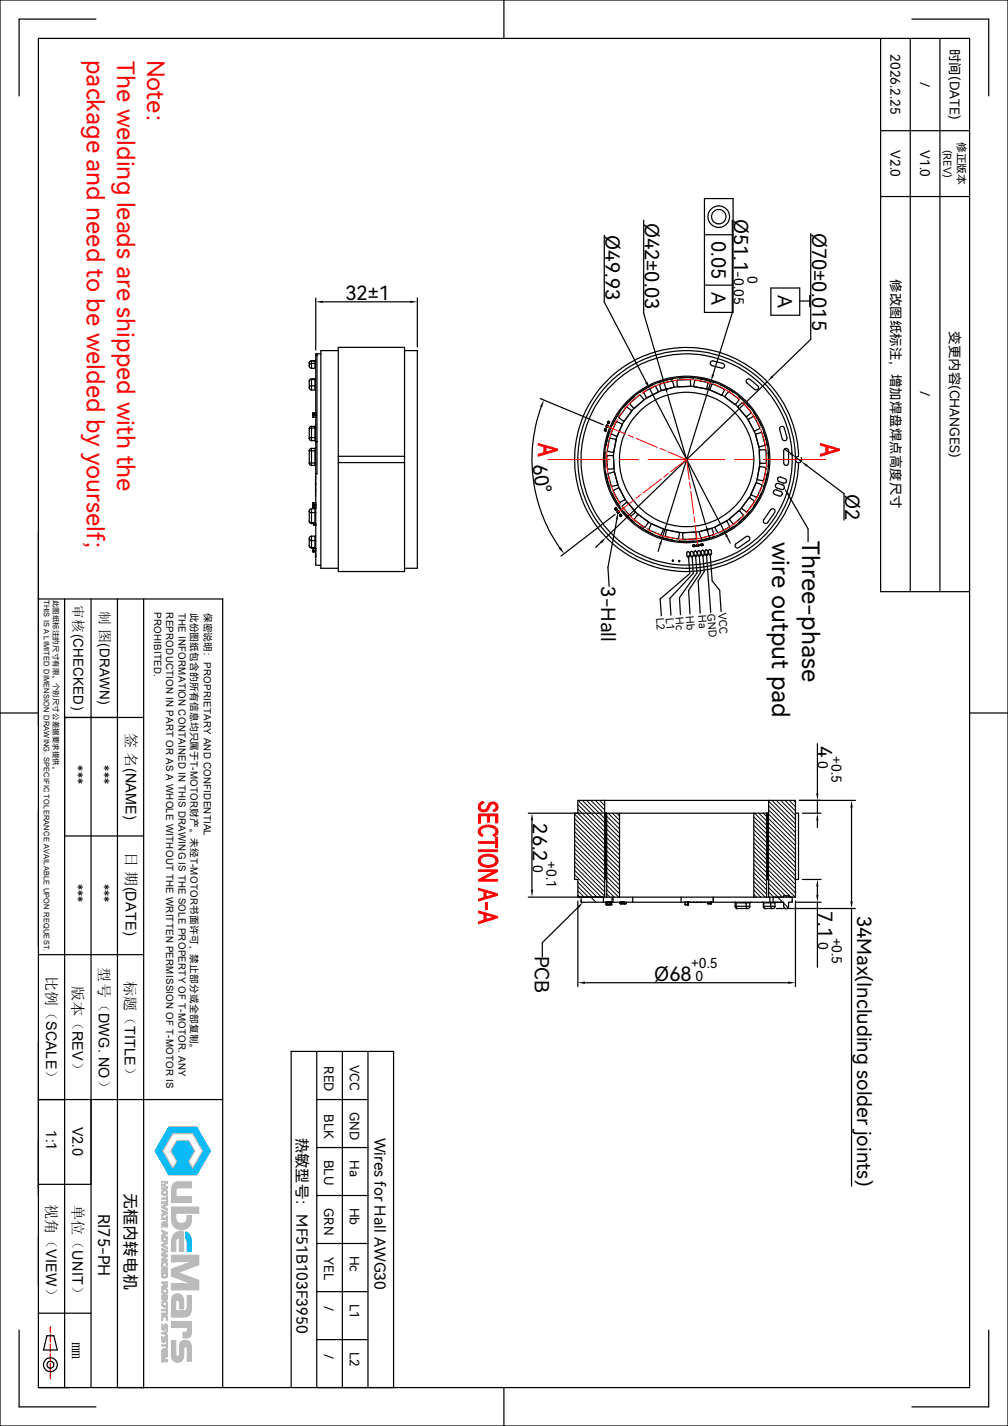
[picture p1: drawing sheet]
<svg xmlns="http://www.w3.org/2000/svg" width="210mm" height="297mm" viewBox="0 0 210 297" stroke-linecap="round" stroke-linejoin="round" font-family="sans-serif">
<g fill="none" stroke="#000" stroke-width=".25">
<path d="M0 0h210v297h-210zM8 8h194v281h-194zM20 4h-16v16M105 0v8M190 4h16v16M8 124.8h38.4v164.2M13.5 124.8v164.2M19 124.8v164.2M24.5 124.8v164.2M29.9 124.8v164.3M0 148.5h8M13.5 149.4h16.4"/>
<path d="M202 148.5h8M13.5 174.1h16.4M8 198.8h21.9M8 229h38.4M8 246.7h11M4 277v16h16M8 273.5h11M9.8 278.2h1.4l.7 3h-2.8zM206 277v16h-16M105 289v8"/>
<circle cx="10.5" cy="284.3" r=".73"/>
<circle cx="10.5" cy="284.3" r="1.44"/>
</g>
<path d="M10.5 276.4v1.1M10.5 277.9v1.6M10.5 280v1.6M10.5 281.9v1.6M10.5 283.9v1.6M10.5 285.9v1.2" fill="none" stroke="#f00" stroke-width=".25"/>
<path d="M35.7 261.5v.9a.32 .32 0 0 0 .1 .4 .32 .32 0 0 0 .4 0l4-.1-4.5 1.7v1.1a.34 .34 0 0 0 .4 .4l4 1.6-3.3-.1a.95 .95 0 0 0-1.1 .1v.7a.38 .38 0 0 0 .1 .5 .38 .38 0 0 0 .5-.1h4.5a.36 .36 0 0 0 .4 .1 .36 .36 0 0 0 .2-.3v-1.2a.48 .48 0 0 0 0-.5 .48 .48 0 0 0-.5-.2l-3.9-1.5 3.8-1.3a.55 .55 0 0 0 .6-.8v-1a.33 .33 0 0 0-.1-.5 .33 .33 0 0 0-.4 .1zM35.7 251.4v2.3a2.13 2.13 0 0 0 2.3 2.4 2.13 2.13 0 0 0 1.9-2.7v-.2h-.9v.2a1.2 1.2 0 0 1-1.1 1.4 1.2 1.2 0 0 1-1.3-1.3v-.8h4.8v-1.3zM36.2 269.7l-.3 .5-.2 .6v3.5h2.7l.6-.1 .5-.3 .4-1.1v-3h-.9v2.1a.82 .82 0 0 1-.6 1.1h-1.4a.33 .33 0 0 1-.4 0 .33 .33 0 0 1 0-.5v-1a.49 .49 0 0 1 .4-.7 .49 .49 0 0 1 .4 .8v1h.9l-.1-1.8a1.26 1.26 0 0 0-.6-1.2 1.26 1.26 0 0 0-1.4 .1zM35.7 279.2v3.2a1.31 1.31 0 0 0 1.6 1.3 1.31 1.31 0 0 0 1-1.8v-.8a.42 .42 0 0 1 .3-.6 .42 .42 0 0 1 .4 .5v1.9a.38 .38 0 0 0 0 .4 .38 .38 0 0 0 .3 .2h.2a.33 .33 0 0 0 .4-.1 .33 .33 0 0 0 0-.4v-2.1a1.32 1.32 0 0 0-.7-1.6 1.32 1.32 0 0 0-1.7 .4l-.1 2.5a.43 .43 0 0 1-.6 .3 .43 .43 0 0 1-.2-.7v-1.9a.38 .38 0 0 0 .1-.4 .38 .38 0 0 0-.4-.3zM36.3 246.4l-.4 .4-.1 .7-.1 2.4a.33 .33 0 0 0 0 .4 .33 .33 0 0 0 .4 .1h3.8v-1.2h-2.7a.36 .36 0 0 1-.5 0 .36 .36 0 0 1 0-.4v-.6a.75 .75 0 0 1 .3-.8 .75 .75 0 0 1 .8 0h1.4a.38 .38 0 0 0 .5 0 .38 .38 0 0 0 .2-.3v-.9h-3zM35.7 275.3v1.2h2.9a.37 .37 0 0 1 .5 .1 .37 .37 0 0 1 0 .4v.1a.66 .66 0 0 1-1 .4v.6a.39 .39 0 0 0 .1 .6 .39 .39 0 0 0 .5 0 1.12 1.12 0 0 0 1.2-1.6v-1.3a.41 .41 0 0 0 0-.5 .41 .41 0 0 0-.6 0zM36.5 256.8l-.3 .4-.4 1-.1 2.4h.9v-1.5a.85 .85 0 0 1 .7-1.2l.1 2.7h.5a.38 .38 0 0 0 .4-.2 .38 .38 0 0 0-.1-.4v-3.5h-.9z" fill-rule="evenodd" fill="#bababa"/>
<path d="M35.8 251.4h5.6v1.3h-4.7a1.91 1.91 0 0 0 .3 1.9 1.25 1.25 0 0 0 1.4 .1 1.25 1.25 0 0 0 .6-1.2v-.3h.9v.3a2.1 2.1 0 0 1-2 2.6 2.16 2.16 0 0 1-2.2-2.6zM36.1 246.6l.4-.3 .5-.1h2.9v1.2h-2.3a.76 .76 0 0 0-.8 .2 .76 .76 0 0 0-.1 .9v.7h3.2v1.2h-4.2v-2.3l.1-.8z" fill="none" stroke="#bababa" stroke-width=".25"/>
<path d="M35.2 234.7l-2.6 4.5a.6 .6 0 0 0 0 1l2.2 3.9a.77 .77 0 0 0 1.2 .6h4.3a.7 .7 0 0 0 1-.6l2.2-3.8a.71 .71 0 0 0 0-1.2l-2.3-3.9a.59 .59 0 0 0-.9-.5zM36 236.1h3.5a.64 .64 0 0 1 .9 .5l1.8 3.1-2 3.6-.7-1a.49 .49 0 0 1 0-.8l1.1-1.8-1.3-2.2-2.5 .1-1.2 2.1 1 1.8a.46 .46 0 0 1 0 .8l-.6 1-1.7-2.9a.74 .74 0 0 1 0-1.3zM38.7 256.6v1.4l.3 .7v1.9h.9v-1.7a2.2 2.2 0 0 0-1.2-2.3z" fill-rule="evenodd" fill="#00bfff"/>
<path d="M35.2 234.8l5.8-.1 2.8 5-2.8 5h-5.8l-.3-.4-2.6-4.6zM38.7 256.6a2.46 2.46 0 0 1 1.2 2.9v1.1h-.9a6.1 6.1 0 0 0-.3-2.9z" fill="none" stroke="#00a5dd" stroke-width=".25"/>
<path d="M36 236.1h4.1l1.8 3.1a.62 .62 0 0 1 0 1l-1.8 3.1-.8-1.4 1.3-2.2-1.3-2.2h-2.5l-.6 1.1-.6 1.1 1.2 2.2-.8 1.4-1.8-3a.62 .62 0 0 1 0-1.1zM36.4 257a2.26 2.26 0 0 1 1.8-.5v4.1h-.8l-.1-2.7a1.04 1.04 0 0 0-.7 1.4v1.3h-.9v-1.3a3.5 3.5 0 0 1 .7-2.3zM35.7 279.2h.9v2a1.42 1.42 0 0 0 .3 1.3 .77 .77 0 0 0 .5-1.1v-1.1a1.25 1.25 0 0 1 1.5-1.1 1.25 1.25 0 0 1 1 1.6v2.7h-.9l-.1-2.9-.5-.1-.1 .6a3.8 3.8 0 0 1-.5 2.3 1.36 1.36 0 0 1-1.6 .1 1.36 1.36 0 0 1-.5-1.6zM35.7 261.5h5.7v1.9l-4.3 1.6 4.3 1.7v1.9h-5.7v-1.3l4.4 .2-4.4-1.7v-1.4l4.5-1.7-4.5 .1zM35.7 275.3h4.2v1.6a1.32 1.32 0 0 1-.3 1.4 1.32 1.32 0 0 1-1.5 .3v-1.1l.9-.1 .1-.9h-3.4zM36.1 269.9a1.26 1.26 0 0 1 1.5-.3 1.26 1.26 0 0 1 .6 1.4l.1 1.6h-.9v-1.3a.43 .43 0 0 0-.4-.5 .43 .43 0 0 0-.4 .4v1.8h1.8a.86 .86 0 0 0 .6-1.2v-2h.9v1.5a5.2 5.2 0 0 1-.4 2.6l-.4 .3-.7 .1h-2.6l-.1-1.9a4.4 4.4 0 0 1 .4-2.5z" fill="none" stroke="#bababa" stroke-width=".25"/>
<path d="M33.7 282.2v1.4h.8a.28 .28 0 0 0 .4-.1 .28 .28 0 0 0-.3-.4l-.6-.2 .5-.2a.26 .26 0 0 0 .4-.2 .26 .26 0 0 0-.2-.3zM33.7 246.1v.2h.9l-.6 .2a.28 .28 0 0 0-.3 .3 .28 .28 0 0 0 .3 .3l.6 .2h-.6a.19 .19 0 0 0-.2 0 .19 .19 0 0 0-.1 .2 .19 .19 0 0 0 .3 .1h.5a.28 .28 0 0 0 .4-.2 .28 .28 0 0 0-.3-.3l-.6-.3 .5-.2a.26 .26 0 0 0 .4-.2 .26 .26 0 0 0-.2-.3zM33.7 251.2v.3l1.2 .6v-.3l-.9-.4 .9-.4v-.3zM33.7 259.2v.3l1.2 .6v-.3l-.9-.4 .9-.4v-.3zM33.6 268.9a.65 .65 0 0 0 1.3 0 .65 .65 0 0 0-1.3 0zM33.9 268.9a.4 .4 0 0 1 .8 0 .4 .4 0 0 1-.8 0zM33.6 271.6a.7 .7 0 0 0 1.4 0 .7 .7 0 0 0-1.4 0zM33.9 271.6a.4 .4 0 0 1 .8 0 .4 .4 0 0 1-.8 0zM33.6 248.4a.65 .65 0 0 0 1.3 0 .65 .65 0 0 0-1.3 0zM33.9 248.3a.4 .4 0 0 1 .8 0 .4 .4 0 0 1-.8 0zM33.7 277.5v.3h.5l.7 .5v-.3l-.5-.3 .5-.3v-.4l-.7 .5zM33.7 252v.3a.37 .37 0 0 1 .3 .4 .37 .37 0 0 1-.3 .3l.1 .3 .7-.4a.3 .3 0 0 0 .4-.3 .3 .3 0 0 0-.4-.3zM34.2 252.5l.4 .1-.4 .2zM33.7 256.2v.3l.3 .1v.5l-.3 .1v.3l.8-.3a.28 .28 0 0 0 .4-.3 .28 .28 0 0 0-.3-.3zM34.2 256.7l.4 .2-.4 .1zM33.7 260v.3a.39 .39 0 0 1 .3 .4 .39 .39 0 0 1-.3 .4v.2l.9-.4a.25 .25 0 0 0 .3-.3 .25 .25 0 0 0-.3-.2zM34.2 260.5l.4 .1-.4 .2zM33.7 278.4v.5a.45 .45 0 0 0 .1 .6 .45 .45 0 0 0 .6 0 .45 .45 0 0 0 0-.6 .19 .19 0 0 1 .3-.2 .2 .2 0 0 1 0 .4v.5h.2v-.5a.41 .41 0 0 0-.1-.7 .41 .41 0 0 0-.6 .2v.4a.19 .19 0 0 1 0 .3 .19 .19 0 0 1-.3-.1 .19 .19 0 0 1 0-.2v-.6zM33.7 275.8v.6a.45 .45 0 0 0 .1 .6 .45 .45 0 0 0 .6 0 .45 .45 0 0 0 0-.6 .19 .19 0 0 1 .3-.2 .19 .19 0 0 1 0 .3v.5h.2v-.5a.41 .41 0 0 0-.1-.6 .41 .41 0 0 0-.6 .2v.1a.32 .32 0 0 1 0 .3 .32 .32 0 0 1-.2 .2l-.1-.9zM33.7 267v.3h.5v.3l-.5 .3v.4l.5-.4a.4 .4 0 0 0 .5 .3 .4 .4 0 0 0 .2-.6v-.6zM34.4 267.3h.3v.4l-.2 .2-.1-.1zM33.7 261.3v.3h.9l-.1 .1a.89 .89 0 0 0-.8 .9h.9a.18 .18 0 0 0 .3-.2 .17 .17 0 0 0-.3-.1h-.6l.2-.2a.67 .67 0 0 0 .7-.7zM33.7 280.1v.3h.6a.3 .3 0 0 1 .4 0 .3 .3 0 0 1 0 .4h.2v-1.1h-.2v.4zM33.7 272.7v.3h.6a.29 .29 0 0 1 .4 0 .29 .29 0 0 1 0 .4h.2v-1.1h-.2v.4zM33.7 253.7v.3h.6a.29 .29 0 0 1 .4 0 .29 .29 0 0 1 0 .4h.2v-1.2h-.2v.5zM33.7 249.5v.3h.6a.3 .3 0 0 1 .4 0 .3 .3 0 0 1 0 .4h.2v-1.1h-.2v.4zM33.7 265.1v.6a.64 .64 0 0 0 1 .4 .64 .64 0 0 0 .1-1zM33.9 265.3h.8v.4a.42 .42 0 0 1-.4 .2 .42 .42 0 0 1-.4-.2zM33.7 257.6v.3a.65 .65 0 0 0 .7 .8 .65 .65 0 0 0 .5-1v-.1zM33.9 257.9h.8v.3a.44 .44 0 0 1-.8 0zM34 254.5l-.3 .4v.7h.2v-.2a.43 .43 0 0 1 .3-.6v.8h.2v-.7a.2 .2 0 0 1 .3 0 .2 .2 0 0 1 0 .3v.4h.2v-.5a.61 .61 0 0 0-.3-.6 .61 .61 0 0 0-.6 0zM33.9 281l-.2 .3v.7h.2a.54 .54 0 0 1 .3-.8v.8h.2v-.5a.18 .18 0 0 1 .1-.2 .18 .18 0 0 1 .2 .1 .18 .18 0 0 1 0 .2v.4h.2v-.4a.61 .61 0 0 0-.3-.6 .61 .61 0 0 0-.7 0zM33.8 264l-.1 .9h.2a.48 .48 0 0 1 .3-.7v.7h.2v-.4a.18 .18 0 0 1 0-.3 .18 .18 0 0 1 .3 0 .18 .18 0 0 1 0 .3v.4h.2v-.3a.61 .61 0 0 0-.3-.7 .61 .61 0 0 0-.8 .1zM33.7 269.7v.5a.36 .36 0 0 0 .1 .5 .36 .36 0 0 0 .5-.1 .36 .36 0 0 0 .5 .1 .36 .36 0 0 0 .1-.5v-.5zM34.4 270h.3l-.1 .5-.2-.1zM33.9 270h.3l-.1 .5-.2-.1zM33.8 262.8l-.1 .9h.2v-.3a.39 .39 0 0 1 .4-.4 .39 .39 0 0 1 .4 .3v.4a.39 .39 0 0 0 .3-.3 .39 .39 0 0 0-.2-.4 .68 .68 0 0 0-1-.2zM33.8 274.2l-.1 .2a.39 .39 0 0 0 .2 .6v-.3a.43 .43 0 0 1 .6-.4 .43 .43 0 0 1 .2 .7 .39 .39 0 0 0 .2-.6 .66 .66 0 0 0-1.1-.2zM33.7 273.5v.4h.9a.21 .21 0 0 0 .3-.3 .21 .21 0 0 0-.4-.1zM33.7 250.3v.3h.9a.19 .19 0 0 0 .3-.1 .19 .19 0 0 0-.1-.2 .19 .19 0 0 0-.3 0z" fill-rule="evenodd" fill="#bababa"/>
<g fill="none" stroke="#bababa" stroke-width=".25">
<path d="M33.7 249.5h1v-.4h.2v1.1h-.2v-.4h-1zM33.7 257.6h1.2a.7 .7 0 0 1-.2 .9 .7 .7 0 0 1-1-.2zM33.7 251.2l1.2-.5v.3l-.9 .4 .9 .4v.3l-1.2-.6zM33.7 259.2l1.2-.5v.3l-.9 .4 .9 .4v.3l-1.2-.6zM33.7 250.3h1.2v.3h-1.2zM33.7 246.1h1.2v.4l-.9 .3 .9 .3v.5h-1.2zM33.7 253.7h1v-.5h.2v1.2h-.2v-.4h-1zM33.7 252l1.2 .5v.3l-1.2 .5v-.3l.3-.1v-.5l-.3-.1zM33.7 256.2l1.2 .5v.3l-1.2 .5v-.2l.3-.2v-.4l-.3-.2zM33.8 254.6a.69 .69 0 0 1 .9 .1 .69 .69 0 0 1 .1 .9h-.1l-.1-.7-.2-.1v.8h-.2v-.8a.61 .61 0 0 0-.3 .8h-.2zM33.9 257.9h.8v.4l-.7 .1zM34.2 252.5l.4 .1-.4 .2z"/>
<path d="M34.2 256.7l.4 .2-.4 .1zM33.7 265.1h1.2a.7 .7 0 0 1-.2 1 .7 .7 0 0 1-1-.2zM33.7 269.7h1.2l-.1 1-.3 .1-.2-.2-.1 .2h-.4zM33.7 277.6a1.31 1.31 0 0 0 1.2-.6v.4l-.5 .3 .5 .3v.3a1.31 1.31 0 0 0-1.2-.5zM33.7 260.1l1.2 .4v.3l-1.2 .5v-.3l.3-.1v-.4l-.3-.2zM33.7 261.3h1.2v.4l-.9 .6h.9v.3h-1.2v-.4l.9-.6h-.9zM33.7 273.5h1.2v.4h-1.2zM33.7 275.8a.48 .48 0 0 1 .2 .8l.2 .1 .1-.3a.38 .38 0 0 1 .1-.5 .38 .38 0 0 1 .6 .2v.9h-.2l-.1-.9-.2 .1-.1 .8a.41 .41 0 0 1-.4 0 .41 .41 0 0 1-.2-.4zM33.7 278.4l.2 .1a.58 .58 0 0 0 .2 .8l.1-.3a.38 .38 0 0 1 .1-.6 .38 .38 0 0 1 .6 .3v.9h-.2v-.8l-.1-.1-.2 .1a.53 .53 0 0 1-.5 .8l-.2-.3zM33.7 272.7h1v-.4h.2v1.1h-.2v-.4h-1zM33.7 267h1.2a1.15 1.15 0 0 1-.4 1.2h-.2l-.1-.3-.5 .4v-.4l.5-.3v-.3h-.5zM33.8 262.8a.65 .65 0 0 1 .9 0 .65 .65 0 0 1 .1 .9h-.1l-.1-.6-.5-.1-.2 .2v.5h-.2z"/>
<path d="M33.8 264a.68 .68 0 0 1 .9 0 .68 .68 0 0 1 .1 .9h-.1l-.2-.7-.1 .7h-.2v-.7l-.3 .2v.5h-.2zM33.8 274.2a.65 .65 0 0 1 .9-.1 .65 .65 0 0 1 .1 .9h-.1l-.1-.6-.2-.1-.5 .1v.6h-.2zM33.9 270h.3v.5h-.2zM33.9 265.3h.8v.5l-.7 .1zM34.2 260.5l.4 .1-.4 .2zM34.4 270h.3l-.1 .5h-.2zM34.4 267.3h.3l-.2 .6-.1-.2zM33.7 282.2h1.2v.4l-.9 .3 .9 .3v.4h-1.2v-.2h.9l-.9-.4v-.3l.9-.3h-.9zM33.7 280.1h1v-.4h.2v1.1h-.2v-.4h-1zM33.8 281.1a.68 .68 0 0 1 .9 0 .68 .68 0 0 1 .1 .9h-.1l-.1-.7-.2-.1v.8h-.2l-.1-.8-.2 .3v.5h-.2z"/>
<circle cx="34.3" cy="248.3" r=".39"/>
<circle cx="34.3" cy="248.4" r=".62"/>
<circle cx="34.3" cy="271.6" r=".39"/>
<circle cx="34.3" cy="268.9" r=".39"/>
<circle cx="34.3" cy="269" r=".63"/>
<circle cx="34.3" cy="271.6" r=".63"/>
</g>
<g fill="none" stroke="#000" stroke-width=".25">
<path d="M183.5 8v115.2h18.5M189.7 8v115.2M195.8 8v115.2M183.5 27.2h18.5M125.9 49v13.9l8.8 16.7M134.1 45.8v19.4l4.6 15.6M146.8 41.4h5.9v23.7h-5.9zM146.8 48.9h5.9M146.8 59.4h5.9M152.6 45.8v19.4l-4.1 12.8M160.6 60h6v5.7h-6zM168.9 48.7v22l-8 7.7"/>
<path d="M183.5 40.9h18.5M64.4 79.4v1.5l.2 .2 .3 .1M64.4 79.4h.1M64.9 78.9l-.3 .1-.2 .4M64.9 75.1l-.5 .4v.8l.5 .4M64.9 78.9h.7M64.9 76.7h.7M64.9 75.1h.7M64.9 75.1v1.6M64.9 78.9v2.3M65.6 76.7l.2 .1M65.6 75.1v1.6"/>
<path d="M65.6 78.9v2.3M65.8 78.8l-.2 .1M65.8 75l-.2 .1M65.8 78.9l-.1 .1h-1l-.3 .4M65.8 75.6l-.1 .1h-1l-.3 .5M65.8 75.1l-.2 .1M65.8 62.1v10.8M65.8 74h.2M66 73.7v25h-.2M66.8 73.7h-1v44h1M67.3 62.9h18.2M70.5 72.3h13.8v46.7h-13.8z"/>
<path d="M70.5 73h-3.7v45.4h3.7M84.3 73h2.7v45.4h-2.7M87 62.1v10.1M126.8 79a23.3 23.3 0 0 1 25.1-4.9 23.3 23.3 0 0 1 14.5 20.9 .66 .66 0 0 0-.7 .7 .66 .66 0 0 0 .7 .7 23.3 23.3 0 0 1-32.7 20.7 23.3 23.3 0 0 1-6.9-38.1zM140.2 78.8l-3.1 .9M141.2 79.2l2.5-.1 .1 .1 .1 1.1-.2 .2-2.5 .1-.1-.2v-1zM141.5 78.7h3.2M144.7 79.2h.2l2.5 .5-.1 1.2-.2 .1-2.4-.4-.2-.3zM145.3 78.8l1.6 .3 2 .6M145.9 78.8l2.9 .9M148.1 75.3l.4-.2 2.1 .6a.5 .5 0 0 1 .4 .6 .5 .5 0 0 1-.7 .4l-2.1-.6-.2-.5zM148.1 79.4l-10.1 32.6"/>
<path d="M148.8 79.7h.2M155.5 79.1l.4-.2 .3 .1 1.7 1.3a.5 .5 0 0 1 0 .7 .5 .5 0 0 1-.7 .1l-1.6-1.4-.2-.2zM159.9 79.5l-33.6 32.4M166.6 62.7h2.1M168.7 61.6v2.3M64.4 89.3v2.1l.2 .3 .3 .1M64.4 93.9h1.4M64.4 96.4h1.4M64.4 89.3h.1M64.9 93.4l-.5 .4v2.8l.2 .2 .3 .1M64.9 88.8l-.4 .2-.1 .3M64.9 96.9h.7"/>
<path d="M64.9 93.4h.7M64.9 91.8h.7M64.9 88.8h.7M64.9 81.2h.7M64.9 88.8v3M64.9 93.4v3.5M65.2 86.3h.6M65.2 86.4h.6M65.2 86.1h.6M65.6 96.9l.2 .2M65.6 91.8l.2 .1M65.6 81.2l.2 .2"/>
<path d="M65.6 88.8v3M65.6 93.4v3.5M65.7 86.3l.1 .1M65.7 86v.9M65.7 99.7h.1M65.8 93.3l-.2 .1M65.8 88.6l-.2 .2M65.8 91.1l-1.4 .2M65.8 89.1l-1.4 .2M65.8 80.3h-1.1l-.3 .4M65.8 91.9h.2M65.8 99.3v4"/>
<path d="M65.8 86h-.6v.9h.6M65.8 92h.2M70.5 95h13.8M70.5 96.4h13.8M112.6 83l13.1 5.5M112.8 84.7a32.3 32.3 0 0 0 3.8 29.4M125.9 89.7h.3M125.9 89.7h.1M126 94.1v3.2M126.1 89.4l-.2 .3M126.1 89.4h.1M126.1 89.3h.1"/>
<path d="M126.1 89.3l.2 .1M126.1 89.3v.1M126.1 89.4l.2 .1M126.2 98.6l.8 3M126.2 89.4h.1M126.2 89.7h.1M126.2 88.9l.3 .1M126.3 89.5l-.1 .2M126.3 88.9l.2 .1M126.3 89.4h.1M126.3 89.4v.1M126.4 88.6l-.1 .3"/>
<path d="M126.4 88.6h.1M126.4 88.6h.3M126.4 88.6l.2 .1M126.5 95l1.2-.1 .1 .1 .1 2.5-.1 .2h-1.1l-.2-.1zM126.5 89h.1M126.5 88.6h.1M126.6 88.1l.2 .1M126.6 88.7l-.1 .3M126.6 88.7l-.1 .2M126.6 88.6v.1M126.7 87.8l-.1 .3M126.7 98.7l1.1-.4 .3 .1 .6 2.4-.1 .2-1.2 .3z"/>
<path d="M126.7 88.2h.1M126.7 87.8h.1M126.7 87.8l.3 .1M126.8 88.2h.1M127 87.9l-.2 .3M127 87.9h.1M127 91.3l1.2 .2 .2 .2-.5 2.4-.2 .1-1.2-.3zM127 89.7l-.8 3.1M128.3 88l.3-.2 1 .6-1.1 2.4-1.2-.5zM129.1 85.8l-1.6 2.8M131.3 83.9l1.9-1.6h.2l.7 .9v.2l-1.9 1.6h-.2l-.7-.8zM131.5 85.7v-.3l-1-.6-1.6 2.1 1 .8 .2-.1"/>
<path d="M132.2 82.5l-2.3 2.3M134.2 81.6l2.2-1.2 .3 .2 .4 .8-.1 .3-2.2 1.1h-.1l-.5-.9zM135.3 80.9l15.5 29.5M135.9 80.2l-2.7 1.5M137.5 80.1l2.5-.8 .2 .2 .2 1.1-2.6 .7zM139.1 82.3l7.9 26.8M148.4 80.1l.2-.1 2.2 1 .1 .2-.5 1.1-2.5-1.1zM150.2 80.2l2.8 1.5M151.7 81.6h.2l2.1 1.5-.7 1.1h-.3l-2-1.5zM153.8 84.6l.8-.7h.2l1.6 1.9 .1 .2-.8 .7h-.3l-1.6-1.9zM154 82.5l2.2 2.3M156 87.3l1.1-.5 1.2 2.4-1.2 .5-1.2-2.2z"/>
<path d="M157 85.8l1.6 2.8M157.4 90.5l1.1-.4 .2 .1 .7 2.6-1.3 .2zM158.2 93.9l.1-.2h1.1l.2 .1 .1 2.6-.1 .1-1.3-.1zM158.2 97.4l.1-.2 1.1 .2 .2 .2-.5 2.4-1.2-.1-.1-.2M159.1 89.7l.8 3.1M159.9 98.6l-.8 3M160.1 94.1v3.2M162 99.7l.3-.3h.3l.9 .3a.46 .46 0 0 1 .3 .6M162 99.7l.1 .5 1.1 .4h.3l.3-.3M162 99.7h.1M162.7 88.9l.4-.1 .3 .3 .6 2a.51 .51 0 0 1-.4 .7 .51 .51 0 0 1-.6-.4l-.6-2zM163.4 93.5l1.3 .9"/>
<path d="M163.5 93.5l.5-.1 .3 .4v2.6a.51 .51 0 0 1-.5 .5 .51 .51 0 0 1-.5-.5v-2.5zM164.7 91.9a22 22 0 0 1-10.7 22.9 22 22 0 0 1-25.1-2.2M164.7 91.9a22 22 0 0 0-32.7-15.2 22 22 0 0 0-3.1 35.9M164.7 91.9h.1M165.9 95.3l1 .8M166.9 95.3l.1 .7-.3 .3-.3 .1M168.1 97l7.8 5.8v5.5M64.4 113.7l.2 .3 .3 .1M64.4 106.5l.2 .2 1.2 .1M64.4 108.5l.2 .3 1.2 .1M64.4 112.2l.2 .4 1.2 .1M64.4 113.7l.3 .3h1l.1 .2"/>
<path d="M64.4 113.7h.1M64.9 106l-.3 .1-.2 .3v2.3l.5 .4M64.9 111.7l-.3 .1-.2 .3v1.6M64.9 106h.7M64.9 109.1h.7M64.9 111.7h.7M64.9 114.1h.7M64.9 106v3.1M64.9 111.7v2.4M65.2 114.9h.5M65.2 114.6h.5M65.2 114.1v.8h.5"/>
<path d="M65.2 105.2h.6M65.2 105.3h.6M65.2 105.7h.6M65.5 114.1v.1M65.5 109.1v.3h.3M65.5 109.3h.1M65.5 114.2l.3 .1M65.5 109.4h.3h-.2M65.6 109.1l.2 .1M65.6 114.1l.2 .2M65.6 106v3.1M65.6 111.7v2.4"/>
<path d="M65.7 114.1l.1 .1M65.7 101h.1M65.7 102.4h.1M65.7 115.6h.1M65.7 114.5h.1M65.7 114.3l.1 1.7M65.7 115.8h.1M65.7 115.7h.1M65.7 115.9h.1M65.7 114.7h.1M65.7 116h.1M65.7 100.7h.1"/>
<path d="M65.7 102h.1M65.7 104.7v1.1M65.7 109.1v.3M65.7 102.1h.1M65.7 115.3h.1M65.7 109.3h.1M65.8 105.8l-.2 .2M65.8 111.5l-.2 .2M65.8 104.7h-.6v1.1h.6M125.2 112.9l-1.1 1.1M127.5 102.8l1.6 2.8M127.8 102.2l1.2-.6 1.2 2.5-1.2 .5-1.2-2.2z"/>
<path d="M128.1 106l.2 .2M128.1 107.1l-11.2 8.7M128.3 105.7l-.2 .3M128.3 106.2h.1M128.3 105.7v.1M128.3 105.7h.1M128.3 105.8l-.2 .2M128.3 105.8l.2 .2M128.3 105.8h.1M128.4 106.1v.1M128.5 106v.1M128.5 106.1l-.2 .1"/>
<path d="M128.5 106.1h.1M128.5 106l-.2 .2M128.5 106h.1M128.5 108.2l-1.8 10 .2 3.9M128.6 106.6l.2 .3M128.7 106.5h.1M128.8 106.5l.2 .2M128.8 106.4l-.2 .2M128.8 106.9h.1M128.8 106.4v.1M128.8 106.4h.1M128.8 106.5l-.2 .1"/>
<path d="M128.8 106.5h.1M128.9 112.6h.1M129 106.7v.1M129 106.8l-.2 .1M129 106.8h.1M129 106.7l-.2 .2M129 106.7h.1M129.1 107.3l.2 .3M129.2 107.2h.1M129.3 107.1l-.2 .2M129.3 107.6h.1M129.3 107.1h.1"/>
<path d="M129.3 107.1l.2 .3M129.3 107.1l.2 .3zM129.5 107.4h.1M129.5 107.4l-.2 .2M129.9 106.6l2.3 2.3M130.8 104.7l-.3-.1-.8 .8v.2l1.6 1.9h.1l.9-.7v-.3M132.8 107.2h.2l2 1.5 .1 .2-.7 .9-2.2-1.6zM133.2 109.6l2.7 1.7M135.6 109.2l.3-.1 2.2 1 .1 .2-.4 1-.2 .1-2.3-1-.1-.2zM137.1 111.7l3.1 .9M137.5 113.4l-.4 1.5M139.1 110.4l-.3 .2-.2 .9 .2 .3 2.5 .4 .3-1.1-.2-.2"/>
<path d="M141.5 112.7h3.2M142.2 111.1l.2-.1 2.5-.1 .2 1.2-.2 .1-2.5 .1zM143.3 114.9l-.2 .2v.8l.3 .1M143.3 114.9l.3 .1 .1 .7-.3 .3M143.3 114.9h.1M143.4 116h.1M143.4 115.7l.3 3.8-6.2 5.3 .3 3.5M144.1 114.9l-.3 .1 .1 .8 .3 .2M144.1 114.9l.3 .2 .1 .6-.3 .3M144.1 114.9h.1M144.2 116h.1M144.2 115.7l.2 3.7-4.8 5.2 .2 3.5"/>
<path d="M144.3 113.6h.1M144.3 113.6l.1 .2M144.4 113.6v.2M144.5 113.7h.1M144.7 113.5l-.3 .1M144.7 113.5h-.3M144.7 113.8h-.3M144.7 113.5h.1M144.7 113.5v.3M144.7 113.7h.1M144.9 114.8l-.3 .3v.6l.3 .2M144.9 114.8l.3 .2v.6l-.3 .3"/>
<path d="M144.9 114.8h.1M144.9 115.6l.3 3.7-3.6 5.2 .2 3.5M144.9 115.9h.1M145.2 113.5v.2M145.2 113.6h.1M145.3 113.4h.2zM145.5 113.4v.3h-.3M145.5 113.4h.1M145.5 113.7h-.3M145.5 113.4l-.3 .1M145.6 113.4v.3M145.6 114.7l-.3 .3 .1 .6 .3 .2"/>
<path d="M145.6 114.7l.3 .2 .1 .8-.3 .1M145.6 114.7h.1M145.7 115.5l.3 3.8-2.5 3.7 .3 4.9M145.7 110.7l2.6-.6 .4 1.2-.2 .1-2.4 .7zM145.7 115.8h.1M146 113.4l.1 .2M146.1 113.3h.3M146.3 113.3l-.3 .1M146.4 113.6h-.3M146.4 114.6l-.3 .3 .1 .8 .3 .1M146.4 114.6l.3 .2v.8l-.2 .2M146.4 113.6h.1"/>
<path d="M146.4 113.3v.3M146.4 113.3l-.4 .1M146.4 114.6h.1M146.4 113.5h.1M146.4 115.4l.3 3.6-1.2 2 .4 6.7M146.5 115.8h.1M147.2 114.6l-.3 .2v.7l.3 .2M147.2 114.6l.2 .1 .1 .7-.3 .3M147.2 114.6h.1M147.2 115.4l.9 12.2M147.2 115.7h.1M147.4 110.6l.4 1.4"/>
<path d="M147.9 114.5l-.3 .2 .1 .7 .3 .2M147.9 114.5l.3 .2 .1 .7-.3 .2M147.9 114.5h.1M148 115.3l.4 5.7 1.5 1.9 .3 4.5M148 115.6h.1M149 111.7l-3.1 .9M149.1 109.7l2.2-1.2 .2 .2 .5 .9-.1 .2-2.1 1.2-.3-.1-.5-.9zM151.5 111.8l.6 1.3M153 109.6l-2.8 1.7M153.3 113.3l2.1-1.5a.51 .51 0 0 1 .8 .1 .51 .51 0 0 1-.2 .7l-2.1 1.4a.5 .5 0 0 1-.6-.1 .5 .5 0 0 1 0-.6zM153.9 106.4l.3 .1 .7 .8-.1 .2-1.9 1.6-.9-.9 .1-.2M156 103.8l.3-.1 .9 .8-1.5 2-.2 .1-.9-.6v-.3z"/>
<path d="M156.2 106.6l-2.2 2.3M157.5 100.7l.2-.2 1 .5-.9 2.5h-.3l-1-.4v-.2M158.6 102.8l-1.6 2.8M160.6 106.1a.51 .51 0 0 1 .7 0 .51 .51 0 0 1 .1 .7l-1.5 2a.5 .5 0 0 1-.7 .1 .5 .5 0 0 1-.1-.7zM161.2 102.4h.1M161.2 102.4a.46 .46 0 0 0 .3 .6l.8 .3a.46 .46 0 0 0 .6-.3M161.2 102.4a.46 .46 0 0 1 .6-.3l.8 .3a.46 .46 0 0 1 .3 .6M161.6 101a.46 .46 0 0 0 .3 .6l.9 .3a.46 .46 0 0 0 .6-.3M161.6 101h.1M161.6 101a.46 .46 0 0 1 .6-.3l1 .3 .2 .6M162.9 103h.1M163.4 101.6h.1"/>
<path d="M163.8 100.3h.1M164.2 103l4.2 7.2v2.6M170.3 154.9v10.3M110.1 169.4h15.4M110.8 170.9v14.4M119.7 169.4v13.8h.7v3.7M120.4 169.4v-2.7h45.3v20.2h-55.6M126 166.7v2.7h.1M126 169.4v13.8M126.4 169.4v17.5M129.1 169.4v17.5M157.1 169.4v17.5"/>
<path d="M159.7 169.4v17.5M159.8 169.4v13.8M160.1 169.4v13.8M160.1 166.7v2.7h-.1l.1 17.5M165.7 169.4h.7v13.8h-.7M166.5 166.7h11.7M167.2 169.4h3.9M170.3 166.7v2.7M170.3 170.9v1.5M177.4 168.2v19.5M120.4 187.7v17.8M120.4 189l-7.4 7.3v3"/>
<path d="M121.1 186.9v1h42.1l.1 1.1 .2 .2h.3M121.1 187.6h.1M125.7 186.9v1M126.1 183.2h-.1v3.7M126.3 187.9v.5h1.2M126.4 183.2h-.2v-13.8h33.7v13.8h-.2M126.4 187.9v.5M126.9 187.9v.5M127.1 187.9v.5M127.4 187.9v.5M127.5 186.9v1M127.7 186.9v1"/>
<path d="M129.2 187.9v.3M129.2 188.2h1.2M129.2 188h.8M129.4 188.2h.1M129.7 188.2h.1M129.9 188.2h.1M130 187.9v.3l.1-.3M130.1 188.2h.1M130.2 187.9l-.1 .3M130.4 188.2h.1M130.5 187.9l-.1 .3M131.8 186.9v1"/>
<path d="M141.9 186.9v1M142.7 187.9v.5h.8l-.1-.5M143.3 187.9v.5M143.4 187.9v.5M143.4 188h.4M143.7 187.9v.1M143.8 187.9l2.2 .1M144.4 187.9v.1M144.5 187.9v.1M144.6 187.9v.1M145.2 187.9v.1M145.3 187.9v.1"/>
<path d="M145.9 187.9v.1M146.1 187.9l.7 .1M146.7 187.9v.1M146.9 187.9h.5M147.5 187.9v.3zM147.5 188.2h.7M148 187.9v.3zM148 188h.3M148 188.2h.1M148.1 188.2h.1M148.1 187.9v.3M148.2 187.9v.1"/>
<path d="M148.3 187.9v.1M148.6 186.9v1M153 187.9l.2 .1M153.2 188v.8M153.2 188h3M153.2 188.8h3M153.2 188.8l.2 .4h.2M153.3 187.9l.1 1.1 .2 .2M155.4 187.9v1.1l.3 .2M156.2 188.8l-.2 .4h-2.4M156.2 188v.8M156.4 187.9l-.2 .1"/>
<path d="M158.9 187.9l.1 .1M159 187.9l.1 .1v.9l.4 .3M159 188v.8M159 188h2.5M159 188.8h2.5M159 188.8l.2 .4h.3M160.4 186.9v1M160.4 187.9l.2 .1v.9l.4 .3M161.1 186.9v1M161.1 187.9l2.1 .1M161.5 188.8l-.3 .4h-1.7M161.5 188v.8"/>
<path d="M161.5 187.9v.1M161.7 189.2h16.5M162 187.9v.1M162.6 187.9v.1M163.3 186.9v-.3h1v.3M165.1 186.9v1l-.8 .1v1l-.5 .2M165.1 187.6h.1M165.7 187.7v17.8M165.9 187.9h5.2M167.2 183.2h3.9M170.3 184.7v1.7M170.3 187.9v13.6"/>
<path d="M177.4 189.2v57.9M66 219v70h16v-70h-21.3v70M71.3 219v70M76.7 219v70M121.9 204.7h42.3M66 229h10.7M66 239h10.7M66 249h10.7M66 259h10.7M66 269h10.7M66 279h10.7"/>
<circle cx="149.7" cy="45.1" r="2.25"/>
<circle cx="149.8" cy="45.1" r="1.49"/>
<circle cx="143.1" cy="95.7" r="15.3"/>
<circle cx="143.1" cy="95.7" r="14"/>
<circle cx="143.1" cy="95.7" r="17.3"/>
<circle cx="143.1" cy="95.7" r="17.1"/>
<circle cx="143.1" cy="95.7" r="22.7"/>
<circle cx="140.2" cy="116.8" r=".13"/>
<circle cx="141.5" cy="116.9" r=".14"/>
</g>
<g fill="none" stroke="#f00" stroke-width=".21">
<path d="M139.6 79.4a15 15 0 0 0-4.3 1.6M141.3 79.2l-1.1 .1M141.9 79.1a15.8 15.8 0 0 1 4.6 .3M147.1 79.5l1.1 .4M114.1 95.7h12.9M126.4 88.8l3.9 1.6M126.5 94a15.9 15.9 0 0 0 .2 4.6M126.8 92.2l-.2 1.2M126.8 99.1l.2 1.2M128.7 87.4a16.1 16.1 0 0 0-1.8 4.3M129.1 95.7h4M129.6 85.9l-.7 1"/>
<path d="M130.9 90.6l1.1 .5M132.5 91.3l4.4 1.9M133.3 82.3a14.9 14.9 0 0 0-3.3 3.2M134.7 81.3l-1 .6M135 95.7h16M137.5 93.4l1.1 .5M137.8 99.7l-3.8 3M139.2 94.1l3.8 1.6M139.2 98.6l-.9 .8M143 95.7l-3.3 2.6M143 95.7l.6 4.2M148.8 80.1l1.6 .6 2.4 1.6"/>
<path d="M153 95.7h4.1M153.3 82.6l.9 .7M154.6 83.7l1.2 1.3 1.7 2.4M157.7 87.9l.6 1M158.5 89.5a16.1 16.1 0 0 1 1.1 4.5M159 95.7h13M159.7 96.3a13.9 13.9 0 0 1-.8 4.5M159.7 94.5v1.2M127.2 100.8l.6 1.7 1.4 2.5M129.6 105.5l.7 .9M130.7 106.8l1.2 1.3 2.3 1.7M132.1 104.1l-3.3 2.6"/>
<path d="M133.5 103l-.9 .8M134.7 110.1l1.1 .6M136.3 110.9a15.7 15.7 0 0 0 4.5 1.3M141.3 112.3l1.2 .1M143.7 100.5l.1 1.2M143.9 102.3l.6 4.7M144.6 107.6l.2 1.2M144.8 109.4l.6 4.2M147.7 111.7l-2.9 .6-1.8 .1M149.3 111.1l-1.1 .4M153.8 108.5a16.5 16.5 0 0 1-4 2.4M155 107.3l-.8 .8"/>
<path d="M158 103l-1.2 2-1.4 1.8M158.7 101.4l-.4 1.1"/>
</g>
<g fill="#f00" stroke="#f00" stroke-width=".21">
<path d="M170.9 92.4l4 1.1v.3l-4 1.2v-.4l1.2-.3v-1.3l-1.2-.3zM172.5 93.2v.9l1.8-.5z" fill-rule="evenodd"/>
<path d="M99.9 167.3l.7-.4 .3 .3a.74 .74 0 0 0-.8 .8 .74 .74 0 0 0 .8 .7 1.8 1.8 0 0 0 1-1.3 1.04 1.04 0 0 1 1.7 .1 1.04 1.04 0 0 1-.7 1.5l-.2-.3a.67 .67 0 0 0 .6-.7 .67 .67 0 0 0-.7-.6 .67 .67 0 0 0-.6 .7 1.17 1.17 0 0 1-1.4 1 1.17 1.17 0 0 1-.9-1.4z" fill-rule="evenodd"/>
<path d="M99.7 169.5h4v1.9h-.4v-1.5h-1.3v1.3h-.4v-1.3h-1.5v1.5h-.4z" fill-rule="evenodd"/>
<path d="M99.9 172.5a2.67 2.67 0 0 1 3.7 .2 1.03 1.03 0 0 1-.6 1.5l-.3-.3a.83 .83 0 0 0 .6-1 .83 .83 0 0 0-.9-.6h-.9a1.13 1.13 0 0 0-1.4 1.1l.6 .5-.2 .3a1.03 1.03 0 0 1-.6-1.7z" fill-rule="evenodd"/>
<path d="M99.7 175.3h3.6v-.9h.4v2.2h-.4v-1h-3.6z" fill-rule="evenodd"/>
<path d="M99.7 177h4v.4h-4z" fill-rule="evenodd"/>
<path d="M99.9 178.6a2.69 2.69 0 0 1 3.8 .3 1.5 1.5 0 0 1-1.7 1.7 1.89 1.89 0 0 1-2.3-1.3zM100.4 178.6a.86 .86 0 0 0-.2 1 .86 .86 0 0 0 .8 .6h1.2a.98 .98 0 0 0 1-1.3 2.39 2.39 0 0 0-2.8-.3z" fill-rule="evenodd"/>
<path d="M99.7 181.2h4v.3l-3.1 1.7h3.1v.3h-4v-.3l3.1-1.7h-3.1z" fill-rule="evenodd"/>
<path d="M99.7 185l4 1.2v.3l-4 1.2v-.4l1.1-.4v-1.2l-1.1-.3zM101.3 185.8v1l1.7-.5z" fill-rule="evenodd"/>
<path d="M101.1 188h.5v1.4h-.5z" fill-rule="evenodd"/>
<path d="M99.7 189.7l4 1.2v.3l-4 1.2v-.4l1.1-.4v-1.2l-1.1-.3zM101.3 190.5v1l1.7-.5z" fill-rule="evenodd"/>
<path d="M112.1 92.4l4.1 1.1v.3l-4.1 1.2v-.4l1.2-.3v-1.3l-1.2-.3zM113.7 93.2v.9l1.8-.5z" fill-rule="evenodd"/>
</g>
<g fill="#000">
<path d="M65.8 62.9l1.5-.3v.5zM85.5 62.6l1.5 .3-1.5 .2zM134.4 79.8l.5-.3 .4 1.4zM148.3 77.9l.5 .2-.7 1.3zM160.7 78.3l.4 .3-1.2 .9zM113.3 83.3l-.3 1.5-.5-.2zM138.5 80.9l.4-.1 .2 1.5zM164.8 94.2l1.1 1.1-1.4-.7zM166.9 96.1l1.4 .7-.3 .4zM116.4 114.3l.4-.3 .7 1.3zM125.1 112.8l1.2-.9-.9 1.3zM128.8 106.7l-.1 1.5-.4-.1z"/>
<path d="M138 112l-.2 1.5-.5-.2zM147 109.1l.7 1.4-.5 .2zM150.8 110.4l.9 1.3-.4 .2zM163.4 101.6l1 1.2-.5 .3zM110.8 169.4l.3 1.5h-.5zM170.1 165.2h.4l-.2 1.5zM170.3 169.4l.2 1.5h-.4zM177.4 166.7l.3 1.5h-.5zM110.6 185.3h.5l-.3 1.6zM120.3 188.8l1.2-.9-.9 1.2zM170.1 186.4h.4l-.2 1.5zM170.3 183.2l.2 1.5h-.4z"/>
<path d="M177.2 187.7h.5l-.3 1.5zM120.4 204.7l1.5-.3v.5zM164.2 204.4l1.5 .3-1.5 .2z"/>
</g>
<g fill="none" stroke="#000" stroke-width=".21">
<path d="M119.7 169.6l6.3 6.3M119.7 170.5l6.3 6.3M119.7 171.4l6.3 6.3M119.7 172.3l6.3 6.3M119.7 173.2l6.3 6.3M119.7 174.1l6.3 6.3M119.7 175l6.3 6.3M119.7 175.9l6.3 6.3M119.7 176.8l6.3 6.3M119.7 177.7l6.3 6.2M119.7 178.6l6.3 6.3M119.7 179.5l6.3 6.3"/>
<path d="M120.4 167.6l5.6 5.6M120.4 168.5l5.6 5.6M120.4 169.4l5.6 5.6M120.4 166.7l5.6 5.6M121.3 166.7l4.7 4.7M122.2 166.7l3.8 3.8M123.1 166.7l2.9 2.9M124 166.7l2 2M124.9 166.7l1.1 1.1M125.8 166.7l.2 .2M126.4 170.9l2.7 2.7M126.4 171.8l2.7 2.7"/>
<path d="M126.4 175.4l2.7 2.7M126.4 176.3l2.7 2.6M126.4 179.9l2.7 2.6M126.4 170l2.7 2.6M126.4 172.7l2.7 2.6M126.4 173.6l2.7 2.6M126.4 174.5l2.7 2.6M126.4 177.2l2.7 2.6M126.4 178.1l2.7 2.6M126.4 179l2.7 2.6M126.7 169.4l2.4 2.3M127.6 169.4l1.5 1.5"/>
<path d="M128.5 169.4l.6 .6M157.1 172.8l2.6 2.7M157.1 173.7l2.6 2.7M157.1 177.3l2.6 2.7M157.1 170.1l2.6 2.7M157.1 171l2.6 2.7M157.1 171.9l2.6 2.6M157.1 174.6l2.6 2.6M157.1 175.5l2.6 2.6M157.1 176.4l2.6 2.6M157.1 178.2l2.6 2.6M157.1 179.1l2.6 2.6"/>
<path d="M157.2 169.4l2.5 2.5M158.1 169.4l1.6 1.6M159 169.4l.7 .7M160.1 169.5l5.6 5.7M160.1 170.5l5.6 5.6M160.1 171.4l5.6 5.6M160.1 172.3l5.6 5.6M160.1 173.1l5.6 5.7M160.1 174l5.6 5.7M160.1 175l5.6 5.6M160.1 175.9l5.6 5.6M160.1 176.7l5.6 5.7"/>
<path d="M160.1 177.6l5.6 5.7M160.1 178.5l5.6 5.7M160.1 179.5l5.6 5.6M160.1 166.9l5.6 5.6M160.1 167.8l5.6 5.6M160.1 168.7l5.6 5.6M160.8 166.7l4.9 4.9M161.8 166.7l3.9 4M162.6 166.7l3.1 3.1M163.5 166.7l2.2 2.2M164.4 166.7l1.3 1.3M165.3 166.7l.4 .4"/>
<path d="M119.7 180.4l6.3 6.2M119.7 181.3l5.6 5.6M119.7 182.2l4.7 4.7M119.7 183.1l.1 .1M120.4 183.7l3.1 3.2M120.4 184.7l2.2 2.2M120.4 185.5l1.3 1.4M120.4 186.4l.4 .5M121.1 187.8l.1 .1M123.1 186.9l1.1 1M126.4 180.8l2.7 2.6M126.4 184.4l2.5 2.5"/>
<path d="M126.4 185.3l1.6 1.6M126.4 186.2l.7 .7M126.4 181.7l2.7 2.6M126.4 182.6l2.7 2.6M126.4 183.5l2.7 2.6M157.1 180.9l2.6 2.7M157.1 180l2.6 2.6M157.1 181.8l2.6 2.6M157.1 182.7l2.6 2.6M157.1 183.6l2.6 2.6M157.1 184.5l2.3 2.4M157.1 185.4l1.4 1.5"/>
<path d="M157.1 186.3l.5 .6M160.1 180.3l5.6 5.7M160.1 181.2l5.6 5.7M160.1 182.1l4.7 4.8M160.1 183l3.8 3.9M160.1 184l2.9 2.9M160.1 184.9l2 2M160.1 185.8l1.1 1.1M160.1 186.6l.2 .3M162 186.9l1.1 1M163.3 188.1l.9 1M165 186.9h.1"/>
</g>
<g font-size="5" fill="#f00">
<text x="18.1" y="12.4" transform="rotate(90 18.1 12.4)">package and need to be welded by yourself；</text>
<text x="24.4" y="12.8" transform="rotate(90 24.4 12.8)">The welding leads are shipped with the</text>
<text x="30.7" y="12.4" transform="rotate(90 30.7 12.4)">Note：</text>
</g>
<g font-size="5">
<text x="160.9" y="112.8" transform="rotate(90 160.9 112.8)">wire output pad</text>
<text x="167.1" y="112.8" transform="rotate(90 167.1 112.8)">Three-phase</text>
</g>
<g font-size="4.1">
<text x="134.4" y="46.4" transform="rotate(90 134.4 46.4)">Ø42±0.03</text>
<text x="152.9" y="45.6" transform="rotate(90 152.9 45.6)">Ø51.1</text>
<text x="126.2" y="49" transform="rotate(90 126.2 49)">Ø49.93</text>
<text x="148.3" y="50.2" transform="rotate(90 148.3 50.2)">0.05 A</text>
<text x="169.2" y="48.5" transform="rotate(90 169.2 48.5)">Ø70±0.015</text>
<text x="72" y="62.6">32±1</text>
<text x="162.1" y="61.4" transform="rotate(90 162.1 61.4)">A</text>
<text x="110.9" y="96.8" transform="rotate(82 110.9 96.8)">60°</text>
<text x="176.1" y="102.9" transform="rotate(90 176.1 102.9)">Ø2</text>
<text x="125.3" y="122.1" transform="rotate(90 125.3 122.1)">3-Hall</text>
<text x="170.4" y="155.3" transform="rotate(90 170.4 155.3)">4</text>
<text x="111" y="171.5" transform="rotate(90 111 171.5)">26.2</text>
<text x="170.5" y="189.8" transform="rotate(90 170.5 189.8)">7.1</text>
<text x="178.6" y="190.7" transform="rotate(90 178.6 190.7)">34Max(Including solder joints)</text>
<text x="111.4" y="199.1" transform="rotate(90 111.4 199.1)">PCB</text>
<text x="136.3" y="204.4">Ø68</text>
</g>
<text font-size="3.6" x="14.9" y="279.4" transform="rotate(90 14.9 279.4)">mm</text>
<g font-size="3.4">
<text x="25.9" y="248.4" transform="rotate(90 25.9 248.4)">无框内转电机</text>
<text x="20.4" y="252.8" transform="rotate(90 20.4 252.8)">RI75-PH</text>
</g>
<g font-size="3.2">
<text x="61.8" y="237" transform="rotate(90 61.8 237)">热敏型号：MF51B103F3950</text>
<text x="78" y="237" transform="rotate(90 78 237)">Wires for Hall AWG30</text>
</g>
<g font-size="3.1">
<text x="26.2" y="152.7" transform="rotate(90 26.2 152.7)">签 名(NAME)</text>
<text x="26.2" y="177.5" transform="rotate(90 26.2 177.5)">日 期(DATE)</text>
<text x="9.6" y="203.2" transform="rotate(90 9.6 203.2)">比例（SCALE）</text>
<text x="20.6" y="201.5" transform="rotate(90 20.6 201.5)">型号（DWG. NO）</text>
<text x="15.1" y="205.3" transform="rotate(90 15.1 205.3)">版本（REV）</text>
<text x="26" y="204.3" transform="rotate(90 26 204.3)">标题（TITLE）</text>
<text x="9.6" y="250.7" transform="rotate(90 9.6 250.7)">视角（VIEW）</text>
<text x="15.1" y="251" transform="rotate(90 15.1 251)">单位（UNIT）</text>
</g>
<g font-size="3">
<text x="15.1" y="159.4" transform="rotate(90 15.1 159.4)">***</text>
<text x="20.6" y="159.4" transform="rotate(90 20.6 159.4)">***</text>
<text x="15.1" y="184.1" transform="rotate(90 15.1 184.1)">***</text>
<text x="20.6" y="184.1" transform="rotate(90 20.6 184.1)">***</text>
<text x="9.6" y="235.5" transform="rotate(90 9.6 235.5)">1:1</text>
<text x="15.1" y="234.7" transform="rotate(90 15.1 234.7)">V2.0</text>
</g>
<g font-size="2.9">
<text x="152.9" y="56.5" transform="rotate(90 152.9 56.5)">-0.05</text>
<text x="155.7" y="57.5" transform="rotate(90 155.7 57.5)">0</text>
<text x="15.3" y="126.1" transform="rotate(90 15.3 126.1)">审核(CHECKED)</text>
<text x="20.8" y="127.3" transform="rotate(90 20.8 127.3)">制 图(DRAWN)</text>
<text x="170.4" y="158.4" transform="rotate(90 170.4 158.4)">0</text>
<text x="173.3" y="157.5" transform="rotate(90 173.3 157.5)">+0.5</text>
<text x="113.9" y="179.3" transform="rotate(90 113.9 179.3)">+0.1</text>
<text x="111" y="180.2" transform="rotate(90 111 180.2)">0</text>
<text x="170.5" y="196.2" transform="rotate(90 170.5 196.2)">0</text>
<text x="173.3" y="195.3" transform="rotate(90 173.3 195.3)">+0.5</text>
<text x="144" y="201.5">+0.5</text>
<text x="144.9" y="204.4">0</text>
</g>
<g font-size="2.8">
<text x="185.5" y="11.3" transform="rotate(90 185.5 11.3)">2026.2.25</text>
<text x="197.9" y="10.2" transform="rotate(90 197.9 10.2)">时间(DATE)</text>
<text x="191.7" y="17" transform="rotate(90 191.7 17)">/</text>
<text x="185.5" y="31.2" transform="rotate(90 185.5 31.2)">V2.0</text>
<text x="191.7" y="31.2" transform="rotate(90 191.7 31.2)">V1.0</text>
<text x="185.6" y="58.2" transform="rotate(90 185.6 58.2)">修改图纸标注，增加焊盘焊点高度尺寸</text>
<text x="197.9" y="69" transform="rotate(90 197.9 69)">变更内容(CHANGES)</text>
<text x="191.7" y="81.5" transform="rotate(90 191.7 81.5)">/</text>
</g>
<g font-size="2.7">
<text x="72.9" y="221.7" transform="rotate(90 72.9 221.7)">VCC</text>
<text x="67.6" y="222.1" transform="rotate(90 67.6 222.1)">RED</text>
<text x="67.6" y="232.1" transform="rotate(90 67.6 232.1)">BLK</text>
<text x="72.9" y="231.7" transform="rotate(90 72.9 231.7)">GND</text>
<text x="67.6" y="241.5" transform="rotate(90 67.6 241.5)">BLU</text>
<text x="72.9" y="241.6" transform="rotate(90 72.9 241.6)">Ha</text>
<text x="67.6" y="251.6" transform="rotate(90 67.6 251.6)">GRN</text>
<text x="72.9" y="251.5" transform="rotate(90 72.9 251.5)">Hb</text>
<text x="67.6" y="261.7" transform="rotate(90 67.6 261.7)">YEL</text>
<text x="72.9" y="261.5" transform="rotate(90 72.9 261.5)">Hc</text>
<text x="67.6" y="272" transform="rotate(90 67.6 272)">/</text>
<text x="72.9" y="271.5" transform="rotate(90 72.9 271.5)">L1</text>
<text x="72.9" y="281.6" transform="rotate(90 72.9 281.6)">L2</text>
<text x="67.6" y="282" transform="rotate(90 67.6 282)">/</text>
</g>
<g font-size="2.3">
<text x="136.7" y="128.8" transform="rotate(86 136.7 128.8)">L2</text>
<text x="138.7" y="128.6" transform="rotate(86 138.7 128.6)">L1</text>
<text x="140.7" y="128.5" transform="rotate(86 140.7 128.5)">Hc</text>
<text x="142.9" y="128.2" transform="rotate(86 142.9 128.2)">Hb</text>
<text x="145.5" y="128" transform="rotate(86 145.5 128)">Ha</text>
<text x="147.4" y="127.9" transform="rotate(86 147.4 127.9)">GND</text>
<text x="149.6" y="127.6" transform="rotate(86 149.6 127.6)">VCC</text>
</g>
<g font-size="2.2">
<text x="199.5" y="29.5" transform="rotate(90 199.5 29.5)">修正版本</text>
<text x="196.6" y="31.2" transform="rotate(90 196.6 31.2)">(REV)</text>
</g>
<g font-size="2.1">
<text x="32.1" y="127.5" transform="rotate(90 32.1 127.5)">PROHIBITED.</text>
<text x="34.6" y="127.5" transform="rotate(90 34.6 127.5)">REPRODUCTION IN PART OR AS A WHOLE WITHOUT THE WRITTEN PERMISSION OF T-MOTOR IS</text>
<text x="37.2" y="127.6" transform="rotate(90 37.2 127.6)">THE INFORMATION CONTAINED IN THIS DRAWING IS THE SOLE PROPERTY OF T-MOTOR. ANY</text>
<text x="39.7" y="127.6" transform="rotate(90 39.7 127.6)">此份图纸包含的所有信息均只属于T-MOTOR财产。未经T-MOTOR书面许可，禁止部分或全部复制。</text>
<text x="42.5" y="127.6" transform="rotate(90 42.5 127.6)">保密说明：PROPRIETARY AND CONFIDENTIAL</text>
</g>
<g font-size="1.6">
<text x="9.1" y="125" transform="rotate(90 9.1 125)">THIS IS A LIMITED DIMENSION DRAWING. SPECIFIC TOLERANCE AVAILABLE UPON REQUEST.</text>
<text x="11" y="124.9" transform="rotate(90 11 124.9)">此图纸标注的尺寸有限。个别尺寸公差据要求提供。</text>
</g>
</svg>
